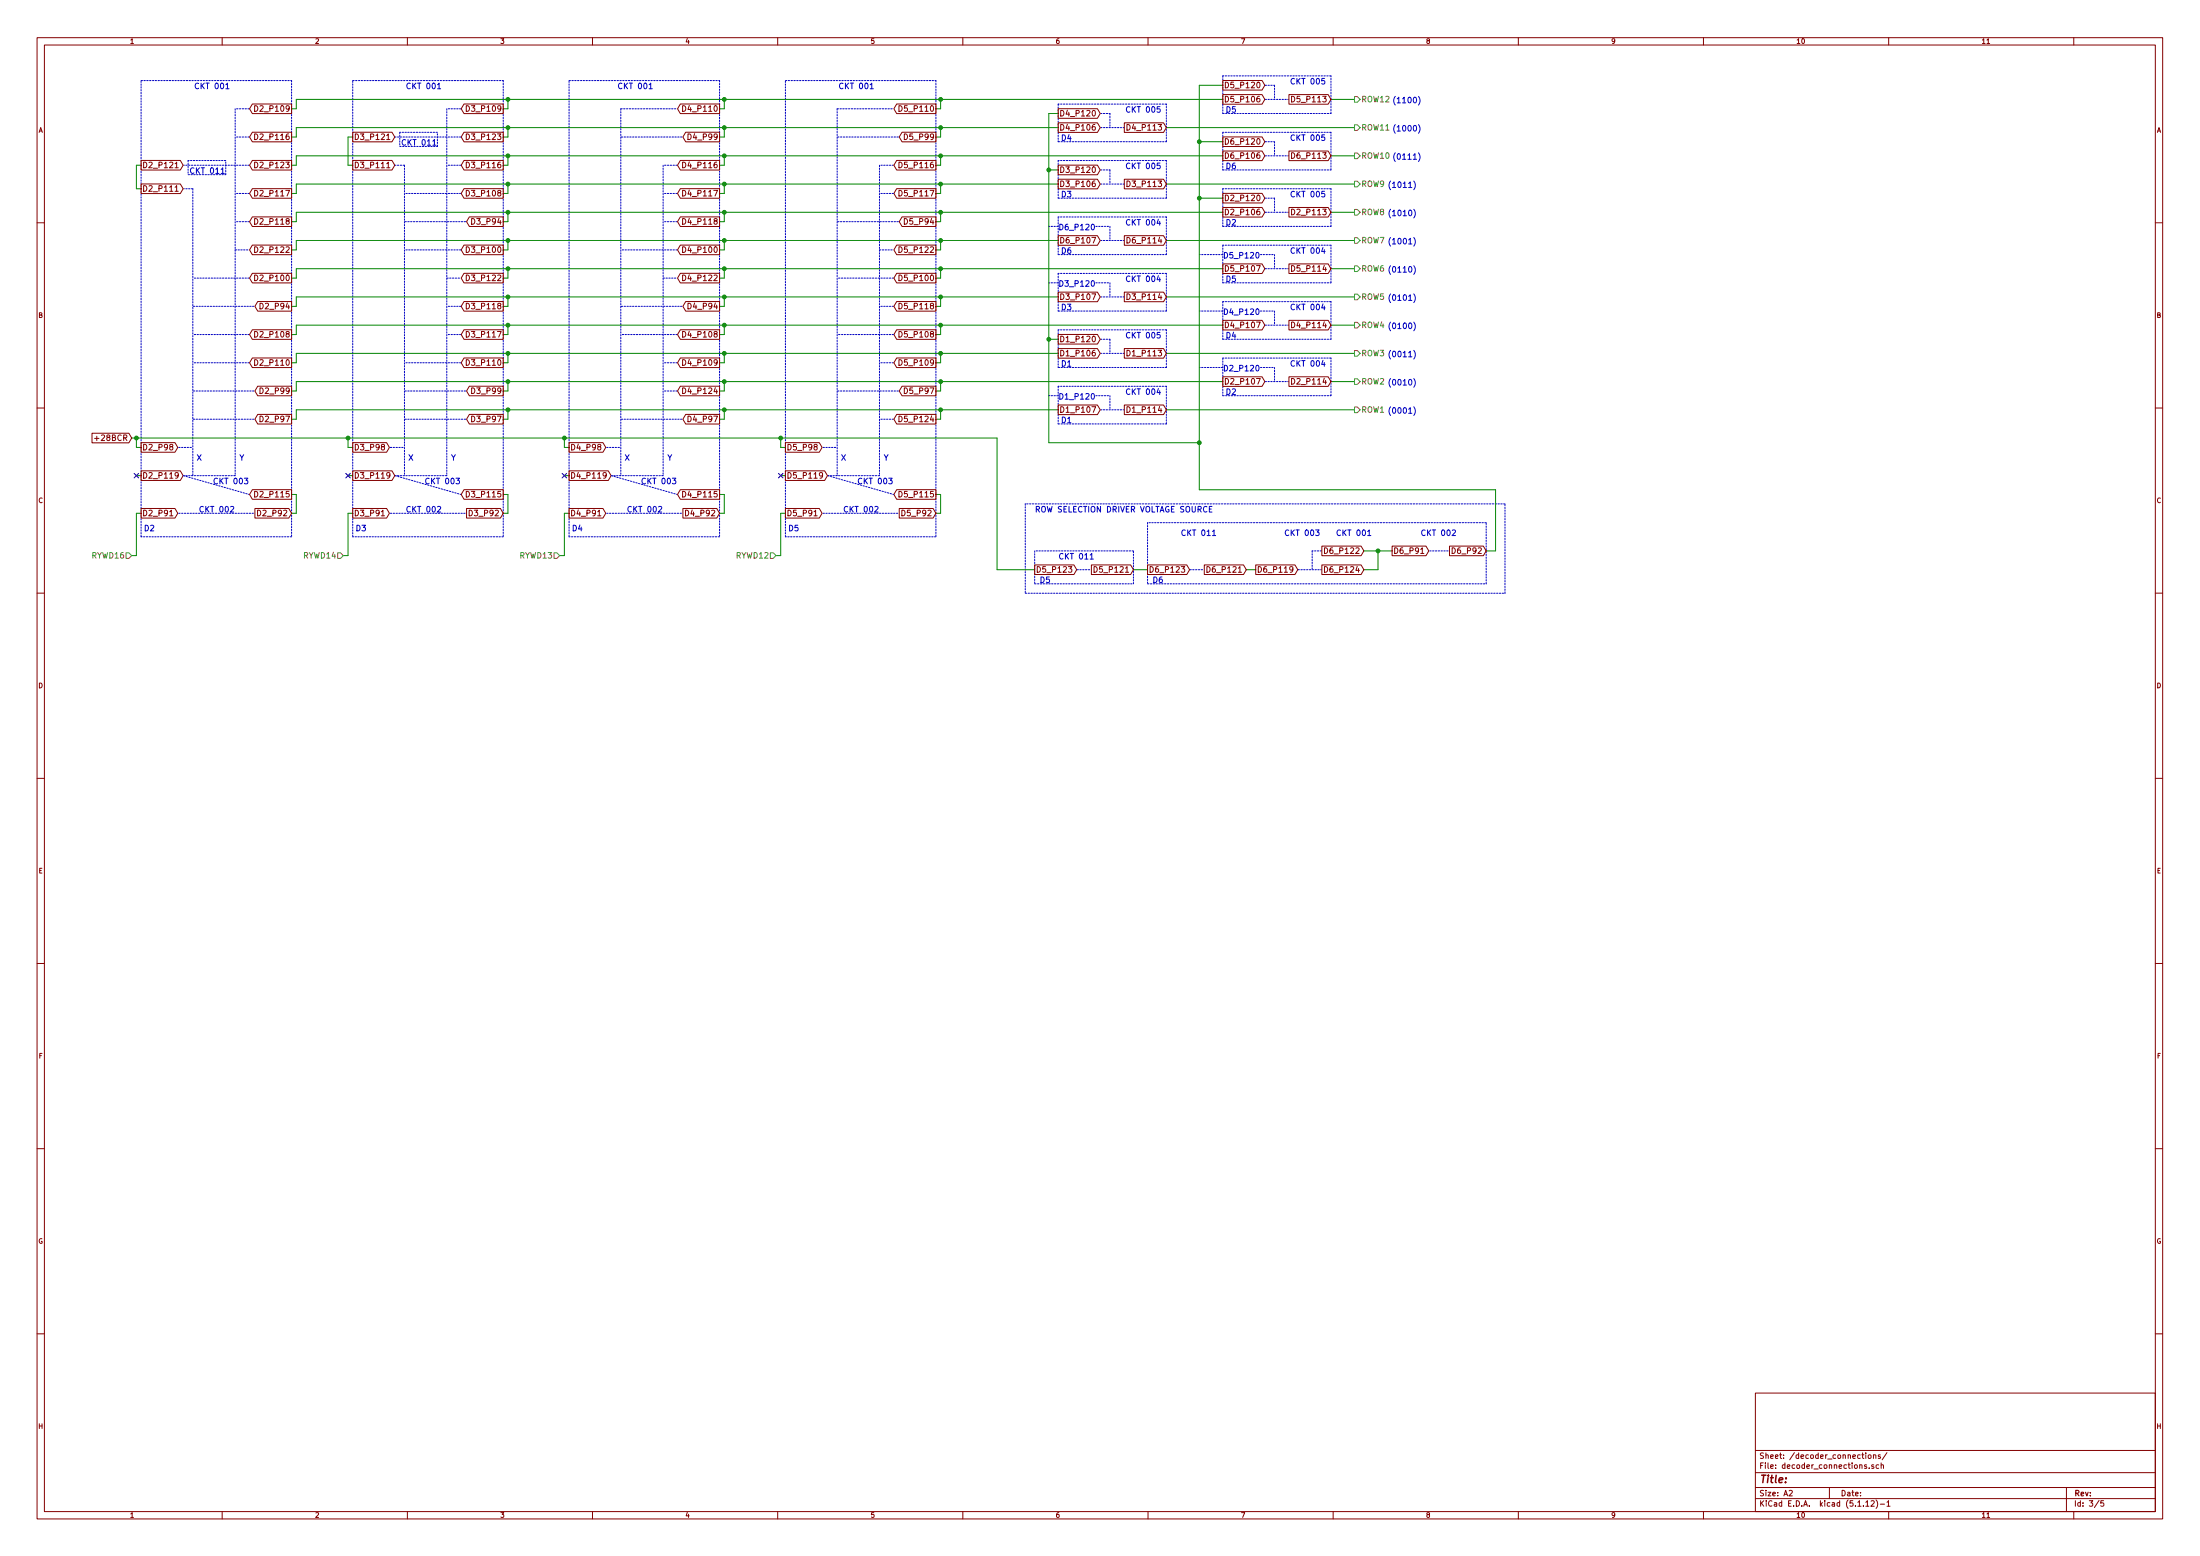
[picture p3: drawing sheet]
<svg xmlns="http://www.w3.org/2000/svg" width="594mm" height="420mm" viewBox="0 0 594 420" stroke-linecap="round" stroke-linejoin="round" font-family="sans-serif">
<g fill="none" stroke="#840000" stroke-width=".27">
<path d="M10 10.2h574v400h-574zM12 12.2h570v396h-570zM60 10.2v2M110 10.2v2M160 10.2v2M210 10.2v2M260 10.2v2M310 10.2v2M360 10.2v2M410 10.2v2M460 10.2v2M510 10.2v2"/>
<path d="M536.5 11.8h.8M560 10.2v2M68.1 35.7h10.6v2.6h-10.6l-.7-1.3zM68.1 28.1h10.6v2.6h-10.6l-.7-1.3zM68.8 36.2a.77 .77 0 0 1 .8 .7 .77 .77 0 0 1-.8 .8zM68.8 28.5a.77 .77 0 0 1 .8 .8 .77 .77 0 0 1-.8 .8zM95.2 35.7h10.6l.8 1.3-.8 1.3h-10.6zM104.4 36.6l.5-.4v1.5M104.4 37.7h.9M125.3 28.1h10.6v2.6h-10.6l-.8-1.3zM125.3 35.7h10.6v2.6h-10.6l-.8-1.3zM125.9 28.5a.77 .77 0 0 1 .9 .8 .77 .77 0 0 1-.9 .8z"/>
<path d="M125.9 36.2a.77 .77 0 0 1 .9 .7 .77 .77 0 0 1-.9 .8zM183.7 28.1h10.6v2.6h-10.6l-.7-1.3zM184.3 28.5a.77 .77 0 0 1 .9 .8 .77 .77 0 0 1-.9 .8zM185.2 35.7h9.1v2.6h-9.1l-.8-1.3zM185.8 36.2a.77 .77 0 0 1 .8 .7 .77 .77 0 0 1-.8 .8zM242.1 28.1h10.6v2.6h-10.6l-.7-1.3zM242.7 28.5a.77 .77 0 0 1 .9 .8 .77 .77 0 0 1-.9 .8zM243.6 35.7h9.1v2.6h-9.1l-.8-1.3zM244.2 36.2a.77 .77 0 0 1 .9 .7 .77 .77 0 0 1-.9 .8zM285.7 33.2h10.6l.8 1.3-.8 1.3h-10.6zM285.7 29.4h10.6l.8 1.2-.8 1.3h-10.6zM295.1 29.9l.2-.1a.81 .81 0 0 1 .5 .8 .81 .81 0 0 1-.5 .7l-.4-.5z"/>
<path d="M295.7 33.6h-.3l-.4 .4-.1 .8 .3 .3 .5-.1v-.7l-.5-.1-.3 .3M303.6 33.2h10.6l.8 1.3-.8 1.3h-10.6zM304.3 33.6a.77 .77 0 0 1 .9 .8 .77 .77 0 0 1-.9 .7zM330.2 37h10.6l.8 1.3-.8 1.3h-10.6zM330.2 25.5h10.6l.8 1.3-.8 1.3h-10.6zM330.2 21.7h10.6l.8 1.3-.8 1.3h-10.6zM339.5 37.6l.2-.2a.81 .81 0 0 1 .6 .8 .81 .81 0 0 1-.6 .8l-.3-.6zM339.5 22.3l.2-.1a.81 .81 0 0 1 .6 .8 .81 .81 0 0 1-.6 .7l-.3-.6zM340.1 26h-.3l-.4 .4v.8l.3 .3 .5-.1-.1-.8h-.4l-.3 .3M348.1 25.5h10.5l.8 1.3-.8 1.3h-10.5zM348.8 26a.77 .77 0 0 1 .8 .8 .77 .77 0 0 1-.8 .7zM38.1 43.3h10.6l.8 1.3-.8 1.3h-10.6z"/>
<path d="M38.1 49.7h10.6l.8 1.3-.8 1.3h-10.6zM47.3 44.2l.4-.4v1.5M47.3 50.6l.4-.5v1.6M47.3 45.3h.8M47.3 51.7h.8M68.1 43.3h10.6v2.6h-10.6l-.7-1.3zM68.1 50.9h10.6v2.6h-10.6l-.7-1.3zM68.1 58.6h10.6v2.6h-10.6l-.7-1.3zM68.8 43.8a.77 .77 0 0 1 .8 .7 .77 .77 0 0 1-.8 .8zM68.8 51.4a.77 .77 0 0 1 .8 .8 .77 .77 0 0 1-.8 .7zM68.8 59a.77 .77 0 0 1 .8 .8 .77 .77 0 0 1-.8 .7zM95.2 43.3h10.6l.8 1.3-.8 1.3h-10.6z"/>
<path d="M104.4 44.2l.5-.4v1.5M104.4 45.3h.9M125.3 43.3h10.6v2.6h-10.6l-.8-1.3zM125.3 50.9h10.6v2.6h-10.6l-.8-1.3zM125.9 43.8a.77 .77 0 0 1 .9 .7 .77 .77 0 0 1-.9 .8zM125.9 51.4a.77 .77 0 0 1 .9 .8 .77 .77 0 0 1-.9 .7zM126.7 58.6h9.2v2.6h-9.2l-.7-1.3zM127.4 59a.77 .77 0 0 1 .8 .8 .77 .77 0 0 1-.8 .7zM183.7 43.3h10.6v2.6h-10.6l-.7-1.3zM183.7 50.9h10.6v2.6h-10.6l-.7-1.3zM183.7 58.6h10.6v2.6h-10.6l-.7-1.3zM184.3 43.8a.77 .77 0 0 1 .9 .7 .77 .77 0 0 1-.9 .8z"/>
<path d="M184.3 51.4a.77 .77 0 0 1 .9 .8 .77 .77 0 0 1-.9 .7zM184.3 59a.77 .77 0 0 1 .9 .8 .77 .77 0 0 1-.9 .7zM242.1 50.9h10.6v2.6h-10.6l-.7-1.3zM242.1 43.3h10.6v2.6h-10.6l-.7-1.3zM242.7 51.4a.77 .77 0 0 1 .9 .8 .77 .77 0 0 1-.9 .7zM242.7 43.8a.77 .77 0 0 1 .9 .7 .77 .77 0 0 1-.9 .8zM243.6 58.6h9.1v2.6h-9.1l-.8-1.3zM244.2 59a.77 .77 0 0 1 .9 .8 .77 .77 0 0 1-.9 .7zM285.7 44.6h10.6l.8 1.3-.8 1.3h-10.6zM285.7 48.4h10.6l.8 1.3-.8 1.3h-10.6zM295.1 45.2l.2-.1a.81 .81 0 0 1 .5 .7 .81 .81 0 0 1-.5 .8l-.4-.6zM295.7 48.9h-.3l-.4 .3-.1 .9 .3 .3 .5-.2v-.7l-.5-.1-.3 .3"/>
<path d="M303.6 48.4h10.6l.8 1.3-.8 1.3h-10.6zM304.3 48.9a.77 .77 0 0 1 .9 .7 .77 .77 0 0 1-.9 .8zM330.2 52.2h10.6l.8 1.3-.8 1.3h-10.6zM330.2 56h10.6l.8 1.3-.8 1.3h-10.6zM330.2 40.8h10.6l.8 1.3-.8 1.3h-10.6zM339.5 52.8l.2-.1a.81 .81 0 0 1 .6 .7 .81 .81 0 0 1-.6 .8l-.3-.6zM340.1 56.5h-.3l-.4 .3v.9l.3 .3 .5-.1-.1-.8h-.4l-.3 .2M340.1 41.2h-.3l-.4 .4v.9l.3 .3 .5-.2-.1-.7-.4-.1-.3 .3M348.1 56h10.5l.8 1.3-.8 1.3h-10.5zM348.1 40.8h10.5l.8 1.3-.8 1.3h-10.5zM348.8 56.5a.77 .77 0 0 1 .8 .7 .77 .77 0 0 1-.8 .8zM348.8 41.2a.77 .77 0 0 1 .8 .8 .77 .77 0 0 1-.8 .8z"/>
<path d="M10 60.2h2M68.1 66.2h10.6v2.6h-10.6l-.7-1.3zM68.1 73.8h10.6v2.6h-10.6l-.7-1.3zM68.8 66.6a.77 .77 0 0 1 .8 .8 .77 .77 0 0 1-.8 .8zM68.8 74.3a.77 .77 0 0 1 .8 .7 .77 .77 0 0 1-.8 .8zM125.3 66.2h10.6v2.6h-10.6l-.8-1.3zM125.3 73.8h10.6v2.6h-10.6l-.8-1.3zM125.9 66.6a.77 .77 0 0 1 .9 .8 .77 .77 0 0 1-.9 .8zM125.9 74.3a.77 .77 0 0 1 .9 .7 .77 .77 0 0 1-.9 .8zM183.7 66.2h10.6v2.6h-10.6l-.7-1.3zM183.7 73.8h10.6v2.6h-10.6l-.7-1.3zM184.3 66.6a.77 .77 0 0 1 .9 .8 .77 .77 0 0 1-.9 .8z"/>
<path d="M184.3 74.3a.77 .77 0 0 1 .9 .7 .77 .77 0 0 1-.9 .8zM242.1 66.2h10.6v2.6h-10.6l-.7-1.3zM242.1 73.8h10.6v2.6h-10.6l-.7-1.3zM242.7 66.6a.77 .77 0 0 1 .9 .8 .77 .77 0 0 1-.9 .8zM242.7 74.3a.77 .77 0 0 1 .9 .7 .77 .77 0 0 1-.9 .8zM285.7 78.9h10.6l.8 1.3-.8 1.3h-10.6zM285.7 63.6h10.6l.8 1.3-.8 1.3h-10.6zM294.8 79.3h1.1l-.7 1.6M294.8 64.1h1.1l-.7 1.5M303.6 78.9h10.6l.8 1.3-.8 1.3h-10.6zM303.6 63.6h10.6l.8 1.3-.8 1.3h-10.6zM304.3 79.3a.77 .77 0 0 1 .9 .8 .77 .77 0 0 1-.9 .8z"/>
<path d="M304.3 64.1a.77 .77 0 0 1 .9 .8 .77 .77 0 0 1-.9 .7zM330.2 71.3h10.6l.8 1.3-.8 1.3h-10.6zM339.3 71.7h1l-.6 1.5M348.1 71.3h10.5l.8 1.3-.8 1.3h-10.5zM348.8 71.7a.77 .77 0 0 1 .8 .8 .77 .77 0 0 1-.8 .7zM582 60.2h2M68.1 96.7h10.6v2.6h-10.6l-.7-1.3zM68.1 89h10.6v2.6h-10.6l-.7-1.3zM68.8 97.1a.77 .77 0 0 1 .8 .8 .77 .77 0 0 1-.8 .7zM68.8 89.5a.77 .77 0 0 1 .8 .8 .77 .77 0 0 1-.8 .7zM69.6 81.4h9.1v2.6h-9.1l-.8-1.3zM70.2 81.9a.77 .77 0 0 1 .9 .7 .77 .77 0 0 1-.9 .8z"/>
<path d="M125.3 81.4h10.6v2.6h-10.6l-.8-1.3zM125.3 89h10.6v2.6h-10.6l-.8-1.3zM125.3 96.7h10.6v2.6h-10.6l-.8-1.3zM125.9 81.9a.77 .77 0 0 1 .9 .7 .77 .77 0 0 1-.9 .8zM125.9 89.5a.77 .77 0 0 1 .9 .8 .77 .77 0 0 1-.9 .7zM125.9 97.1a.77 .77 0 0 1 .9 .8 .77 .77 0 0 1-.9 .7zM183.7 89h10.6v2.6h-10.6l-.7-1.3zM183.7 96.7h10.6v2.6h-10.6l-.7-1.3zM184.3 89.5a.77 .77 0 0 1 .9 .8 .77 .77 0 0 1-.9 .7zM184.3 97.1a.77 .77 0 0 1 .9 .8 .77 .77 0 0 1-.9 .7zM185.2 81.4h9.1v2.6h-9.1l-.8-1.3zM185.8 81.9a.77 .77 0 0 1 .8 .7 .77 .77 0 0 1-.8 .8z"/>
<path d="M242.1 81.4h10.6v2.6h-10.6l-.7-1.3zM242.1 89h10.6v2.6h-10.6l-.7-1.3zM242.1 96.7h10.6v2.6h-10.6l-.7-1.3zM242.7 81.9a.77 .77 0 0 1 .9 .7 .77 .77 0 0 1-.9 .8zM242.7 89.5a.77 .77 0 0 1 .9 .8 .77 .77 0 0 1-.9 .7zM242.7 97.1a.77 .77 0 0 1 .9 .8 .77 .77 0 0 1-.9 .7zM285.7 90.3h10.6l.8 1.3-.8 1.3h-10.6zM285.7 94.1h10.6l.8 1.3-.8 1.3h-10.6zM295.1 90.9l.2-.1a.81 .81 0 0 1 .5 .7 .81 .81 0 0 1-.5 .8l-.4-.6zM295.7 94.6h-.3l-.4 .3-.1 .9 .3 .3 .5-.1v-.8h-.5l-.3 .2M303.6 94.1h10.6l.8 1.3-.8 1.3h-10.6zM304.3 94.6a.77 .77 0 0 1 .9 .7 .77 .77 0 0 1-.9 .8z"/>
<path d="M330.2 86.5h10.6l.8 1.3-.8 1.3h-10.6zM339.3 87h1l-.6 1.5M348.1 86.5h10.5l.8 1.3-.8 1.3h-10.5zM348.8 87a.77 .77 0 0 1 .8 .7 .77 .77 0 0 1-.8 .8zM10 110.2h2M24.8 117h10l.8 1.3-.8 1.3h-10zM25.6 118.4h1.1M38.1 119.5h9.1l.8 1.3-.8 1.3h-9.1zM69.6 104.3h9.1v2.6h-9.1l-.8-1.3zM69.6 111.9h9.1v2.6h-9.1l-.8-1.3zM70.2 104.7a.77 .77 0 0 1 .9 .8 .77 .77 0 0 1-.9 .8zM70.2 112.4a.77 .77 0 0 1 .9 .7 .77 .77 0 0 1-.9 .8z"/>
<path d="M95.2 119.5h9.2l.8 1.3-.8 1.3h-9.2zM126.7 104.3h9.2v2.6h-9.2l-.7-1.3zM126.7 111.9h9.2v2.6h-9.2l-.7-1.3zM127.4 104.7a.77 .77 0 0 1 .8 .8 .77 .77 0 0 1-.8 .8zM127.4 112.4a.77 .77 0 0 1 .8 .7 .77 .77 0 0 1-.8 .8zM153.7 119.5h9.1l.8 1.3-.8 1.3h-9.1zM183.7 104.3h10.6v2.6h-10.6l-.7-1.3zM184.3 104.7a.77 .77 0 0 1 .9 .8 .77 .77 0 0 1-.9 .8zM185.2 111.9h9.1v2.6h-9.1l-.8-1.3zM185.8 112.4a.77 .77 0 0 1 .8 .7 .77 .77 0 0 1-.8 .8zM212.1 119.5h9.1l.8 1.3-.8 1.3h-9.1zM242.1 111.9h10.6v2.6h-10.6l-.7-1.3z"/>
<path d="M242.7 112.4a.77 .77 0 0 1 .9 .7 .77 .77 0 0 1-.9 .8zM243.6 104.3h9.1v2.6h-9.1l-.8-1.3zM244.2 104.7a.77 .77 0 0 1 .9 .8 .77 .77 0 0 1-.9 .8zM285.7 109.4h10.6l.8 1.3-.8 1.3h-10.6zM294.8 109.8h1.1l-.7 1.5M303.6 109.4h10.6l.8 1.3-.8 1.3h-10.6zM304.3 109.8a.77 .77 0 0 1 .9 .8 .77 .77 0 0 1-.9 .7zM330.2 101.7h10.6l.8 1.3-.8 1.3h-10.6zM339.3 102.2h1l-.6 1.5M348.1 101.7h10.5l.8 1.3-.8 1.3h-10.5zM348.8 102.2a.77 .77 0 0 1 .8 .8 .77 .77 0 0 1-.8 .7zM582 110.2h2"/>
<path d="M38.1 127.1h10.6l.8 1.3-.8 1.3h-10.6zM38.1 137.3h9.1l.8 1.3-.8 1.3h-9.1zM45.8 139.3h.9M46.1 120.6l-.3-.3 .1-.2h.7v.5h-.5l-.3 .3 .3 .6 .5-.1 .1-.2-.3-.6M48.1 128.2l-.2 .3h-.5l-.1-.8 .6-.1 .2 .3v.8l-.2 .3-.5 .1M68.1 132.2h10.6v2.6h-10.6l-.7-1.3zM68.8 132.7a.77 .77 0 0 1 .8 .7 .77 .77 0 0 1-.8 .8zM68.8 137.3h9.2l.7 1.3-.7 1.3h-9.2zM69.5 137.8a.77 .77 0 0 1 .9 .7 .77 .77 0 0 1-.9 .8zM95.2 127.1h10.6l.8 1.3-.8 1.3h-10.6zM95.2 137.3h9.2l.8 1.3-.8 1.3h-9.2zM103 139.3h.8"/>
<path d="M103.3 120.6l-.3-.3v-.2h.7v.5h-.4l-.3 .3 .3 .6 .4-.1 .1-.2-.2-.6M105.3 128.2l-.3 .3h-.4l-.1-.8 .5-.1 .3 .3-.1 .8-.2 .3-.4 .1M125.3 132.2h10.6v2.6h-10.6l-.8-1.3zM125.9 132.7a.77 .77 0 0 1 .9 .7 .77 .77 0 0 1-.9 .8zM126 137.3h9.1l.8 1.3-.8 1.3h-9.1zM126.7 137.8a.77 .77 0 0 1 .9 .7 .77 .77 0 0 1-.9 .8zM153.7 127.1h10.6l.7 1.3-.7 1.3h-10.6zM153.7 137.3h9.1l.8 1.3-.8 1.3h-9.1zM161.4 139.3h.9M161.7 120.6l-.3-.3 .1-.2h.6v.5h-.4l-.3 .3 .3 .6 .4-.1 .2-.2-.3-.6M163.7 128.2l-.3 .3h-.4l-.1-.8 .5-.1 .3 .3v.8l-.3 .3-.4 .1M183.7 132.2h10.6v2.6h-10.6l-.7-1.3z"/>
<path d="M184.3 132.7a.77 .77 0 0 1 .9 .7 .77 .77 0 0 1-.9 .8zM184.4 137.3h9.1l.8 1.3-.8 1.3h-9.1zM185.1 137.8a.77 .77 0 0 1 .9 .7 .77 .77 0 0 1-.9 .8zM212.1 127.1h10.6l.7 1.3-.7 1.3h-10.6zM212.1 137.3h9.1l.8 1.3-.8 1.3h-9.1zM219.8 139.3h.9M220.1 120.6l-.3-.3 .1-.2h.6v.5h-.4l-.3 .3 .3 .6 .4-.1 .2-.2-.3-.6M222.1 128.2l-.3 .3h-.4l-.1-.8 .5-.1 .3 .3v.8l-.3 .3-.4 .1M242.1 132.2h10.6v2.6h-10.6l-.7-1.3zM242.7 132.7a.77 .77 0 0 1 .9 .7 .77 .77 0 0 1-.9 .8zM242.8 137.3h9.2l.7 1.3-.7 1.3h-9.2zM243.5 137.8a.77 .77 0 0 1 .9 .7 .77 .77 0 0 1-.9 .8z"/>
<path d="M279.4 152.5h10.6l.8 1.3-.8 1.3h-10.6zM288.5 153h.9l-.5 .6 .5 .1v.7l-.2 .1-.7-.1M294.7 152.5h10.6l.8 1.3-.8 1.3h-10.6zM295.4 153a.77 .77 0 0 1 .9 .8 .77 .77 0 0 1-.9 .7zM309.9 152.5h10.6l.7 1.3-.7 1.3h-10.6zM319 153h.9l-.5 .6 .5 .1v.7l-.3 .1-.6-.1M325.2 152.5h10.6l.7 1.3-.7 1.3h-10.6zM325.9 153a.77 .77 0 0 1 .9 .8 .77 .77 0 0 1-.9 .7zM339.1 152.5h10.6l.7 1.3-.7 1.3h-10.6zM349.1 153.6l-.3 .3h-.4l-.1-.8 .5-.1 .3 .3v.8l-.3 .3-.4 .1M356.9 152.5h10.6l.8 1.3-.8 1.3h-10.6zM356.9 147.5h10.6l.8 1.3-.8 1.3h-10.6z"/>
<path d="M357.7 153a.77 .77 0 0 1 .8 .8 .77 .77 0 0 1-.8 .7zM357.7 147.9a.77 .77 0 0 1 .8 .8 .77 .77 0 0 1-.8 .7zM375.9 147.5h9.2l.7 1.3-.7 1.3h-9.2zM383.6 149.4h.9M391.4 147.5h9.2l.7 1.3-.7 1.3h-9.2zM392.1 147.9a.77 .77 0 0 1 .9 .8 .77 .77 0 0 1-.9 .7zM10 160.2h2M582 160.2h2M10 210.2h2M582 210.2h2M10 260.2h2M582 260.2h2"/>
<path d="M10 310.2h2M582 310.2h2M10 360.2h2M474 376.2h108v32h-108zM582 360.2h2M474 397.7h108M474 391.7h108M503.8 392.3v.2M503.8 392.8v1M504 395.6l-.3-.1-.2 .2 .1 .3 .4 .1v.3h-.5M504.5 393h.7v.7h-.7zM504.7 396.4v.1"/>
<path d="M505.9 393l.6-.1 .1 .9M505.9 392.8v1M506 395.6l-.4-.1-.2 .2 .1 .3 .5 .1v.3h-.6M507.3 395.6l-.4-.1-.3 .3 .1 .6h.6M507.7 392.9l-.3-.1-.2 .2 .1 .3 .4 .1v.3h-.5M508 395.6h.5l.1 .9M508 395v1.5M509.5 392.2l-1.2 2M60 408.2v2M110 408.2v2M160 408.2v2M210 408.2v2"/>
<path d="M260 408.2v2M310 408.2v2M360 408.2v2M410 408.2v2M460 408.2v2M474 404.7h108M474 401.7h108M483.1 402.6l.6-.2 .3 .5-.9 1h.9M494 401.7v3M503.8 405.7l.5-.5v1.5M503.8 406.7h.9M505.3 405.4l.5-.2 .3 .5-.9 1h.9"/>
<path d="M506.6 405a1.71 1.71 0 0 1 0 2.3M507.7 406.2h1.2M509.5 405.7l.5-.5v1.5M509.5 406.7h.9M510 408.2v2M536.5 409.7h.8M558 401.7v6.5M560 408.2v2M566.8 405.1l-1.2 2M568 405.2h-.7v.7h.7v.7h-.7"/>
</g>
<g fill="none" stroke="#0000c2" stroke-width=".27" stroke-dasharray=".4 .4">
<path d="M38.1 21.8h40.6M63.5 29.4v99M67.3 37h-3.8M67.3 29.4h-3.8M78.7 21.8v123.1M95.2 21.8h40.7M107.9 39.5h10.2M107.9 35.7v3.8M118.1 35.7h-10.2M118.1 39.5v-3.8M120.6 29.4v99M124.5 37h-17.8"/>
<path d="M124.5 29.4h-3.9M135.9 21.8v123.1M153.7 21.8h40.6M167.6 29.4h15.3M167.6 29.4v99M184.1 37h-16.5M194.3 21.8v123.1M212.1 21.8h40.6M226.1 29.4v99M226.1 29.4h15.2M242.6 37h-16.5M252.7 21.8v123.1"/>
<path d="M285.7 38.3h29.3M285.7 28.1v10.2M297.2 30.6h2.5M297.2 34.5h6.3M299.7 30.6v3.9M315 28.1h-29.3M315 38.3v-10.2M330.2 35.7v10.2M330.2 20.5v10.1M330.2 30.6h29.2M341.6 38.3h2.6M341.6 23h2.6"/>
<path d="M341.6 26.8h6.4M344.2 38.3v3.8M344.2 23v3.8M359.4 35.7h-29.2M359.4 20.5h-29.2M359.4 30.6v-10.1M50.8 47.2h10.2M50.8 43.3v3.9M52.1 51h-2.6M52.1 51v77.4M61 43.3h-10.2M61 47.2v-3.9"/>
<path d="M67.3 52.2h-3.8M67.3 59.9h-3.8M67.3 44.6h-17.8M109.2 44.6h-2.5M109.2 44.6v83.8M124.5 44.6h-3.9M124.5 52.2h-15.3M125.7 59.9h-16.5M179.1 44.6v83.8M182.9 44.6h-3.8M182.9 52.2h-3.8M182.9 59.9h-3.8"/>
<path d="M237.5 44.6v83.8M241.3 52.2h-3.8M241.3 44.6h-3.8M242.6 59.9h-16.5M285.7 58.6v10.1M285.7 53.5h29.3M285.7 43.3v10.2M297.2 49.7h6.3M297.2 45.9h2.5M299.7 45.9v3.8M315 58.6h-29.3M315 53.5v-10.2"/>
<path d="M315 43.3h-29.3M330.2 51v10.1M330.2 45.9h29.2M341.6 42.1h6.4M341.6 57.3h6.4M341.6 53.5h2.6M344.2 53.5v3.8M359.4 51h-29.2M359.4 45.9v-10.2M63.5 67.5h3.8M67.3 75.1h-15.2M120.6 75.1h3.9"/>
<path d="M124.5 67.5h-15.3M179.1 75.1h3.8M182.9 67.5h-15.3M237.5 67.5h3.8M241.3 75.1h-15.2M285.7 76.4h-2.5M285.7 61.1h-2.5M285.7 68.7h29.3M285.7 73.8v10.2M295.9 61.1h3.8M295.9 76.4h3.8M297.2 64.9h6.3"/>
<path d="M299.7 61.1v3.8M299.7 76.4v3.8M315 68.7v-10.1M315 73.8h-29.3M330.2 68.7h-6.4M330.2 76.4h29.2M330.2 61.1h29.2M330.2 66.2v10.2M340.4 68.7h3.8M341.6 72.6h6.4M344.2 68.7v3.9M359.4 61.1v-10.1"/>
<path d="M359.4 76.4v-10.2M359.4 66.2h-29.2M67.3 98h-15.2M67.3 90.3h-15.2M68.6 82.7h-16.5M124.5 82.7h-3.9M124.5 90.3h-3.9M124.5 98h-15.3M182.9 90.3h-15.3M182.9 98h-3.8M184.1 82.7h-16.5M241.3 82.7h-3.8"/>
<path d="M241.3 90.3h-15.2M241.3 98h-3.8M285.7 99.2h29.3M285.7 89.1v10.1M285.7 84h29.3M297.2 91.6h2.5M297.2 95.4h6.3M297.2 80.2h6.3M299.7 91.6v3.8M315 99.2v-10.1M315 89.1h-29.3M315 84v-10.2"/>
<path d="M330.2 96.7v10.1M330.2 84h-6.4M330.2 99.2h-6.4M330.2 91.6h29.2M330.2 81.4v10.2M340.4 99.2h3.8M340.4 84h3.8M341.6 87.8h6.4M344.2 99.2v3.8M344.2 84v3.8M359.4 96.7h-29.2M359.4 91.6v-10.2"/>
<path d="M359.4 81.4h-29.2M68.6 113.2h-16.5M68.6 105.6h-16.5M125.7 105.6h-16.5M125.7 113.2h-16.5M182.9 105.6h-3.8M184.1 113.2h-16.5M241.3 113.2h-3.8M242.6 105.6h-16.5M285.7 104.3v10.2M285.7 114.5h29.3M285.7 106.8h-2.5"/>
<path d="M295.9 106.8h3.8M297.2 110.7h6.3M299.7 106.8v3.9M315 114.5v-10.2M315 104.3h-29.3M330.2 106.8h29.2M341.6 103h6.4M359.4 106.8v-10.1M48.3 138.6h20.3M48.3 120.8h3.8M49.5 128.4l17.8 5.1M63.5 128.4h-14"/>
<path d="M105.4 138.6h20.3M105.4 120.8h3.8M106.7 128.4l17.8 5.1M120.6 128.4h-13.9M163.8 120.8h3.8M163.8 138.6h20.3M165.1 128.4l17.8 5.1M179.1 128.4h-14M222.2 120.8h3.9M222.2 138.6h20.4M223.5 128.4l17.8 5.1M237.5 128.4h-14"/>
<path d="M276.9 136.1v24.1M406.4 136.1h-129.5M38.1 144.9v-123.1M78.7 144.9h-40.6M95.2 144.9v-123.1M135.9 144.9h-40.7M153.7 144.9v-123.1M194.3 144.9h-40.6M212.1 144.9v-123.1M252.7 144.9h-40.6M279.4 148.8v8.8M279.4 157.6h26.7"/>
<path d="M290.8 153.8h3.8M306.1 148.8h-26.7M306.1 157.6v-8.8M309.9 157.6h91.4M309.9 141.1v16.5M321.3 153.8h3.8M350.5 153.8h6.4M354.3 148.8v5M356.9 148.8h-2.6M386.1 148.8h5.1M401.3 141.1h-91.4M401.3 157.6v-16.5"/>
<path d="M276.9 160.2h129.5M406.4 160.2v-24.1"/>
</g>
<g fill="none" stroke="#008400" stroke-width=".27">
<path d="M95.2 37h-1.2v7.6h1.2M137.2 26.8v2.6h-1.3M137.2 34.5v2.5h-1.3M195.6 34.5v2.5h-1.3M195.6 26.8v2.6h-1.3M254 26.8v2.6h-1.3M254 34.5v2.5h-1.3M285.7 34.5h-205.7v2.5h-1.3M285.7 30.6h-2.5v88.9h40.6M315 34.5h50.8M323.8 38.3h6.4M330.2 26.8h-250.2v2.6h-1.3"/>
<path d="M330.2 23h-6.4v109.2h80.1v16.6h-2.6M359.4 26.8h6.4M38.1 44.6h-1.3v6.4h1.3M137.2 57.3v2.6h-1.3M137.2 49.7v2.5h-1.3M137.2 42.1v2.5h-1.3M195.6 57.3v2.6h-1.3M195.6 49.7v2.5h-1.3M195.6 42.1v2.5h-1.3M254 42.1v2.5h-1.3M254 49.7v2.5h-1.3M254 57.3v2.6h-1.3"/>
<path d="M283.2 45.9h2.5M285.7 49.7h-205.7v2.5h-1.3M315 49.7h50.8M323.8 53.5h6.4M330.2 42.1h-250.2v2.5h-1.3M330.2 57.3h-250.2v2.6h-1.3M359.4 57.3h6.4M359.4 42.1h6.4M137.2 64.9v2.6h-1.3M137.2 72.6v2.5h-1.3M195.6 64.9v2.6h-1.3M195.6 72.6v2.5h-1.3"/>
<path d="M254 64.9v2.6h-1.3M254 72.6v2.5h-1.3M285.7 64.9h-205.7v2.6h-1.3M315 64.9h50.8M330.2 72.6h-250.2v2.5h-1.3M359.4 72.6h6.4M137.2 80.2v2.5h-1.3M137.2 87.8v2.5h-1.3M137.2 95.4v2.6h-1.3M195.6 95.4v2.6h-1.3M195.6 87.8v2.5h-1.3M195.6 80.2v2.5h-1.3"/>
<path d="M254 80.2v2.5h-1.3M254 87.8v2.5h-1.3M254 95.4v2.6h-1.3M283.2 91.6h2.5M285.7 80.2h-205.7v2.5h-1.3M285.7 95.4h-205.7v2.6h-1.3M315 80.2h50.8M315 95.4h50.8M330.2 87.8h-250.2v2.5h-1.3M359.4 87.8h6.4M35.6 118.3h233.6v35.5h10.2M36.8 118.3v2.5h1.3"/>
<path d="M94 118.3v2.5h1.2M137.2 103v2.6h-1.3M137.2 110.7v2.5h-1.3M152.4 118.3v2.5h1.3M195.6 103v2.6h-1.3M195.6 110.7v2.5h-1.3M210.8 118.3v2.5h1.3M254 103v2.6h-1.3M254 110.7v2.5h-1.3M285.7 110.7h-205.7v2.5h-1.3M315 110.7h50.8M330.2 103h-250.2v2.6h-1.3"/>
<path d="M359.4 103h6.4M36.8 128.4h1.3M38.1 138.6h-1.3v11.4h-1.2M78.7 133.5h1.3v5.1h-1.3M94 128.4h1.2M95.2 138.6h-1.2v11.4h-1.3M135.9 133.5h1.3v5.1h-1.3M152.4 128.4h1.3M153.7 138.6h-1.3v11.4h-1.3M194.3 133.5h1.3v5.1h-1.3M210.8 128.4h1.3M212.1 138.6h-1.3v11.4h-1.3"/>
<path d="M252.7 133.5h1.3v5.1h-1.3M306.1 153.8h3.8M336.5 153.8h2.6M368.3 148.8h7.6M372.1 148.8v5h-3.8"/>
</g>
<g fill="none" stroke="#848400" stroke-width=".27">
<path d="M365.8 33.7h.7l.8 .8-.8 .7h-.7zM365.8 26.1h.7l.8 .7-.8 .8h-.7zM365.8 56.6h.7l.8 .7-.8 .8h-.7zM365.8 48.9h.7l.8 .8-.8 .8h-.7zM365.8 41.3h.7l.8 .8-.8 .7h-.7zM365.8 64.2h.7l.8 .7-.8 .8h-.7zM365.8 71.8h.7l.8 .8-.8 .7h-.7zM365.8 79.4h.7l.8 .8-.8 .7h-.7zM365.8 94.7h.7l.8 .7-.8 .8h-.7zM365.8 87h.7l.8 .8-.8 .8h-.7zM365.8 109.9h.7l.8 .8-.8 .7h-.7zM365.8 102.3h.7l.8 .7-.8 .8h-.7z"/>
<path d="M34 149.3h.8l.8 .7-.8 .8h-.8zM91.2 149.3h.7l.8 .7-.8 .8h-.7zM149.6 149.3h.8l.7 .7-.7 .8h-.8zM208 149.3h.8l.7 .7-.7 .8h-.8z"/>
</g>
<g fill="none" stroke="#0000c2" stroke-width=".27">
<path d="M53.6 22.6a.68 .68 0 0 0-.9 .6 .68 .68 0 0 0 .9 .6M109.5 37.8a.68 .68 0 0 0-.9 .6 .68 .68 0 0 0 .9 .7M110.8 22.6a.68 .68 0 0 0-1 .6 .68 .68 0 0 0 1 .6M167.9 22.6a.68 .68 0 0 0-.9 .6 .68 .68 0 0 0 .9 .6M227.6 22.6a.68 .68 0 0 0-.9 .6 .68 .68 0 0 0 .9 .6M305.1 28.9a.68 .68 0 0 0-.9 .6 .68 .68 0 0 0 .9 .7M349.6 36.5a.68 .68 0 0 0-1 .7 .68 .68 0 0 0 1 .6M349.6 21.3a.68 .68 0 0 0-1 .6 .68 .68 0 0 0 1 .6M383 33.6a1.78 1.78 0 0 1 0 2.4M383 26a1.78 1.78 0 0 1 0 2.4M52.4 45.4a.68 .68 0 0 0-1 .7 .68 .68 0 0 0 1 .6M305.1 59.4a.68 .68 0 0 0-.9 .6 .68 .68 0 0 0 .9 .6"/>
<path d="M305.1 44.2a.68 .68 0 0 0-.9 .6 .68 .68 0 0 0 .9 .6M349.6 51.8a.68 .68 0 0 0-1 .6 .68 .68 0 0 0 1 .6M381.8 48.9a1.78 1.78 0 0 1 0 2.3M381.8 56.5a1.78 1.78 0 0 1 0 2.3M383 41.3a1.78 1.78 0 0 1 0 2.3M286.2 60.5a.77 .77 0 0 1 .9 .8 .77 .77 0 0 1-.9 .8zM286.2 75.8a.77 .77 0 0 1 .9 .7 .77 .77 0 0 1-.9 .8zM305.1 74.6a.68 .68 0 0 0-.9 .7 .68 .68 0 0 0 .9 .6M330.6 68.2a.77 .77 0 0 1 .9 .7 .77 .77 0 0 1-.9 .8zM349.6 67a.68 .68 0 0 0-1 .6 .68 .68 0 0 0 1 .7M381.8 64.1a1.78 1.78 0 0 1 0 2.4M381.8 79.4a1.78 1.78 0 0 1 0 2.3"/>
<path d="M381.8 71.7a1.78 1.78 0 0 1 0 2.4M305.1 89.9a.68 .68 0 0 0-.9 .6 .68 .68 0 0 0 .9 .6M330.6 83.4a.77 .77 0 0 1 .9 .8 .77 .77 0 0 1-.9 .7zM330.6 98.6a.77 .77 0 0 1 .9 .8 .77 .77 0 0 1-.9 .8zM349.6 97.5a.68 .68 0 0 0-1 .6 .68 .68 0 0 0 1 .6M349.6 82.3a.68 .68 0 0 0-1 .6 .68 .68 0 0 0 1 .6M381.8 94.6a1.78 1.78 0 0 1 0 2.3M381.8 87a1.78 1.78 0 0 1 0 2.3M286.2 106.3a.77 .77 0 0 1 .9 .7 .77 .77 0 0 1-.9 .8zM305.1 105.1a.68 .68 0 0 0-.9 .6 .68 .68 0 0 0 .9 .7M381.8 109.8a1.78 1.78 0 0 1 0 2.4M381.8 102.2a1.78 1.78 0 0 1 0 2.4"/>
<path d="M54.9 136.9a.68 .68 0 0 0-.9 .6 .68 .68 0 0 0 .9 .6M58.7 129.3a.68 .68 0 0 0-.9 .6 .68 .68 0 0 0 .9 .6M110.8 136.9a.68 .68 0 0 0-1 .6 .68 .68 0 0 0 1 .6M115.9 129.3a.68 .68 0 0 0-1 .6 .68 .68 0 0 0 1 .6M170.5 136.9a.68 .68 0 0 0-1 .6 .68 .68 0 0 0 1 .6M174.3 129.3a.68 .68 0 0 0-1 .6 .68 .68 0 0 0 1 .6M228.9 136.9a.68 .68 0 0 0-.9 .6 .68 .68 0 0 0 .9 .6M232.7 129.3a.68 .68 0 0 0-.9 .6 .68 .68 0 0 0 .9 .6M326.6 137.5h.5M327.3 136.7h-.7v1.6h.7M294.4 149.9l.4-.5v1.6M294.4 151h.8"/>
<path d="M327.4 143.5l.4-.4v1.5M327.4 144.6h.9M355.3 143.1h.9l-.5 .6 .4 .1v.7l-.2 .1-.6-.1M369.3 143.5l.4-.4v1.5M369.3 144.6h.9M392.2 143.2l.6-.1 .2 .4-.9 1.1h.9"/>
</g>
<g fill="#008400" stroke="#008400" stroke-width=".27">
<circle cx="195.6" cy="64.9" r=".51"/>
<circle cx="254" cy="49.7" r=".51"/>
<circle cx="372.1" cy="148.8" r=".51"/>
<circle cx="254" cy="42.1" r=".51"/>
<circle cx="254" cy="87.8" r=".51"/>
<circle cx="36.8" cy="118.3" r=".51"/>
<circle cx="195.6" cy="57.3" r=".51"/>
<circle cx="323.8" cy="119.5" r=".51"/>
<circle cx="195.6" cy="49.7" r=".51"/>
<circle cx="195.6" cy="72.6" r=".51"/>
<circle cx="195.6" cy="34.5" r=".51"/>
<circle cx="137.2" cy="64.9" r=".51"/>
<circle cx="254" cy="34.5" r=".51"/>
<circle cx="137.2" cy="49.7" r=".51"/>
<circle cx="137.2" cy="42.1" r=".51"/>
<circle cx="195.6" cy="80.2" r=".51"/>
<circle cx="137.2" cy="34.5" r=".51"/>
<circle cx="195.6" cy="42.1" r=".51"/>
<circle cx="137.2" cy="26.8" r=".51"/>
<circle cx="195.6" cy="87.8" r=".51"/>
<circle cx="137.2" cy="57.3" r=".51"/>
<circle cx="254" cy="110.7" r=".51"/>
<circle cx="152.4" cy="118.3" r=".51"/>
<circle cx="195.6" cy="110.7" r=".51"/>
<circle cx="254" cy="80.2" r=".51"/>
<circle cx="195.6" cy="103" r=".51"/>
<circle cx="254" cy="26.8" r=".51"/>
<circle cx="195.6" cy="26.8" r=".51"/>
<circle cx="254" cy="103" r=".51"/>
<circle cx="283.2" cy="45.9" r=".51"/>
<circle cx="254" cy="64.9" r=".51"/>
<circle cx="323.8" cy="53.5" r=".51"/>
<circle cx="323.8" cy="38.3" r=".51"/>
<circle cx="254" cy="95.4" r=".51"/>
<circle cx="283.2" cy="91.6" r=".51"/>
<circle cx="195.6" cy="95.4" r=".51"/>
<circle cx="210.8" cy="118.3" r=".51"/>
<circle cx="137.2" cy="72.6" r=".51"/>
<circle cx="137.2" cy="110.7" r=".51"/>
<circle cx="94" cy="118.3" r=".51"/>
<circle cx="137.2" cy="103" r=".51"/>
<circle cx="137.2" cy="95.4" r=".51"/>
<circle cx="137.2" cy="87.8" r=".51"/>
<circle cx="254" cy="72.6" r=".51"/>
<circle cx="137.2" cy="80.2" r=".51"/>
<circle cx="254" cy="57.3" r=".51"/>
</g>
<path d="M36.2 127.8l1.2 1.2M37.4 127.8l-1.2 1.2M93.4 127.8l1.2 1.2M94.6 127.8l-1.2 1.2M151.8 127.8l1.2 1.2M153 127.8l-1.2 1.2M210.2 127.8l1.2 1.2M211.4 127.8l-1.2 1.2" fill="none" stroke="#000084" stroke-width=".27"/>
<text font-size="2.8" fill="#840000" x="475" y="400.4">Title:</text>
<g font-size="2.1" fill="#840000">
<text x="330.5" y="23.8">D5_P120</text>
<text x="330.5" y="27.6">D5_P106</text>
<text x="349.7" y="27.6">D5_P113</text>
<text x="69.6" y="30.1">D2_P109</text>
<text x="126.8" y="30.1">D3_P109</text>
<text x="185.2" y="30.1">D4_P110</text>
<text x="243.6" y="30.1">D5_P110</text>
<text x="286" y="35.2">D4_P106</text>
<text x="286" y="31.4">D4_P120</text>
<text x="305.2" y="35.2">D4_P113</text>
<text x="69.6" y="37.8">D2_P116</text>
<text x="95.5" y="37.8">D3_P121</text>
<text x="126.8" y="37.8">D3_P123</text>
<text x="186.4" y="37.8">D4_P99</text>
<text x="244.8" y="37.8">D5_P99</text>
<text x="330.5" y="39">D6_P120</text>
<text x="38.4" y="45.4">D2_P121</text>
<text x="69.6" y="45.4">D2_P123</text>
<text x="95.5" y="45.4">D3_P111</text>
<text x="126.8" y="45.4">D3_P116</text>
<text x="185.2" y="45.4">D4_P116</text>
<text x="243.6" y="45.4">D5_P116</text>
<text x="286" y="46.7">D3_P120</text>
<text x="330.5" y="42.8">D6_P106</text>
<text x="349.7" y="42.8">D6_P113</text>
<text x="38.4" y="51.7">D2_P111</text>
<text x="69.6" y="53">D2_P117</text>
<text x="126.8" y="53">D3_P108</text>
<text x="185.2" y="53">D4_P117</text>
<text x="243.6" y="53">D5_P117</text>
<text x="286" y="50.5">D3_P106</text>
<text x="305.2" y="50.5">D3_P113</text>
<text x="330.5" y="54.3">D2_P120</text>
<text x="330.5" y="58.1">D2_P106</text>
<text x="349.7" y="58.1">D2_P113</text>
<text x="69.6" y="60.6">D2_P118</text>
<text x="128" y="60.6">D3_P94</text>
<text x="185.2" y="60.6">D4_P118</text>
<text x="244.8" y="60.6">D5_P94</text>
<text x="286" y="65.7">D6_P107</text>
<text x="305.2" y="65.7">D6_P114</text>
<text x="69.6" y="68.2">D2_P122</text>
<text x="126.8" y="68.2">D3_P100</text>
<text x="185.2" y="68.2">D4_P100</text>
<text x="243.6" y="68.2">D5_P122</text>
<text x="69.6" y="75.9">D2_P100</text>
<text x="126.8" y="75.9">D3_P122</text>
<text x="185.2" y="75.9">D4_P122</text>
<text x="243.6" y="75.9">D5_P100</text>
<text x="330.5" y="73.3">D5_P107</text>
<text x="349.7" y="73.3">D5_P114</text>
<text x="70.8" y="83.5">D2_P94</text>
<text x="126.8" y="83.5">D3_P118</text>
<text x="186.4" y="83.5">D4_P94</text>
<text x="243.6" y="83.5">D5_P118</text>
<text x="286" y="80.9">D3_P107</text>
<text x="305.2" y="80.9">D3_P114</text>
<text x="330.5" y="88.6">D4_P107</text>
<text x="349.7" y="88.6">D4_P114</text>
<text x="69.6" y="91.1">D2_P108</text>
<text x="126.8" y="91.1">D3_P117</text>
<text x="185.2" y="91.1">D4_P108</text>
<text x="243.6" y="91.1">D5_P108</text>
<text x="286" y="92.4">D1_P120</text>
<text x="69.6" y="98.7">D2_P110</text>
<text x="126.8" y="98.7">D3_P110</text>
<text x="185.2" y="98.7">D4_P109</text>
<text x="243.6" y="98.7">D5_P109</text>
<text x="286" y="96.2">D1_P106</text>
<text x="305.2" y="96.2">D1_P113</text>
<text x="70.8" y="106.3">D2_P99</text>
<text x="128" y="106.3">D3_P99</text>
<text x="185.2" y="106.3">D4_P124</text>
<text x="244.8" y="106.3">D5_P97</text>
<text x="330.5" y="103.8">D2_P107</text>
<text x="349.7" y="103.8">D2_P114</text>
<text x="70.8" y="114">D2_P97</text>
<text x="128" y="114">D3_P97</text>
<text x="186.4" y="114">D4_P97</text>
<text x="243.6" y="114">D5_P124</text>
<text x="286" y="111.4">D1_P107</text>
<text x="305.2" y="111.4">D1_P114</text>
<text x="26.4" y="119">+28BCR</text>
<text x="38.4" y="121.6">D2_P98</text>
<text x="95.5" y="121.6">D3_P98</text>
<text x="153.9" y="121.6">D4_P98</text>
<text x="212.3" y="121.6">D5_P98</text>
<text x="38.4" y="129.2">D2_P119</text>
<text x="95.5" y="129.2">D3_P119</text>
<text x="153.9" y="129.2">D4_P119</text>
<text x="212.3" y="129.2">D5_P119</text>
<text x="69.6" y="134.3">D2_P115</text>
<text x="126.8" y="134.3">D3_P115</text>
<text x="185.2" y="134.3">D4_P115</text>
<text x="243.6" y="134.3">D5_P115</text>
<text x="38.4" y="139.4">D2_P91</text>
<text x="70.2" y="139.4">D2_P92</text>
<text x="95.5" y="139.4">D3_P91</text>
<text x="127.3" y="139.4">D3_P92</text>
<text x="153.9" y="139.4">D4_P91</text>
<text x="185.7" y="139.4">D4_P92</text>
<text x="212.3" y="139.4">D5_P91</text>
<text x="244.1" y="139.4">D5_P92</text>
<text x="358.5" y="149.5">D6_P122</text>
<text x="376.2" y="149.5">D6_P91</text>
<text x="392.7" y="149.5">D6_P92</text>
<text x="279.7" y="154.6">D5_P123</text>
<text x="296.3" y="154.6">D5_P121</text>
<text x="310.1" y="154.6">D6_P123</text>
<text x="326.8" y="154.6">D6_P121</text>
<text x="339.3" y="154.6">D6_P119</text>
<text x="358.5" y="154.6">D6_P124</text>
<text x="475" y="393.9">Sheet: /decoder_connections/</text>
<text x="475" y="396.6">File: decoder_connections.sch</text>
<text x="475" y="406.8">KiCad E.D.A. kicad (5.1.12)-1</text>
<text x="475" y="404">Size: A2</text>
<text x="497" y="404">Date:</text>
<text x="560" y="404">Rev:</text>
<text x="560" y="406.8">Id: 3/5</text>
</g>
<g font-size="2.1" fill="#0000c2">
<text x="349.7" y="22.8">CKT 005</text>
<text x="53.7" y="24">CKT 001</text>
<text x="110.9" y="24">CKT 001</text>
<text x="168" y="24">CKT 001</text>
<text x="227.7" y="24">CKT 001</text>
<text x="367.5" y="27.6">ROW12 (1100)</text>
<text x="305.2" y="30.4">CKT 005</text>
<text x="331.3" y="30.4">D5</text>
<text x="367.5" y="35.2">ROW11 (1000)</text>
<text x="109.6" y="39.3">CKT 011</text>
<text x="286.8" y="38">D4</text>
<text x="349.7" y="38">CKT 005</text>
<text x="52.5" y="46.9">CKT 011</text>
<text x="305.2" y="45.6">CKT 005</text>
<text x="331.3" y="45.6">D6</text>
<text x="367.5" y="42.8">ROW10 (0111)</text>
<text x="286.8" y="53.3">D3</text>
<text x="349.7" y="53.3">CKT 005</text>
<text x="367.5" y="50.5">ROW9 (1011)</text>
<text x="367.5" y="58.1">ROW8 (1010)</text>
<text x="287.1" y="62.1">D6_P120</text>
<text x="305.2" y="60.9">CKT 004</text>
<text x="331.3" y="60.9">D2</text>
<text x="367.5" y="65.7">ROW7 (1001)</text>
<text x="286.8" y="68.5">D6</text>
<text x="331.5" y="69.8">D5_P120</text>
<text x="349.7" y="68.5">CKT 004</text>
<text x="287.1" y="77.4">D3_P120</text>
<text x="305.2" y="76.1">CKT 004</text>
<text x="331.3" y="76.1">D5</text>
<text x="367.5" y="73.3">ROW6 (0110)</text>
<text x="286.8" y="83.7">D3</text>
<text x="349.7" y="83.7">CKT 004</text>
<text x="367.5" y="80.9">ROW5 (0101)</text>
<text x="331.5" y="85">D4_P120</text>
<text x="367.5" y="88.6">ROW4 (0100)</text>
<text x="305.2" y="91.4">CKT 005</text>
<text x="331.3" y="91.4">D4</text>
<text x="286.8" y="99">D1</text>
<text x="331.5" y="100.2">D2_P120</text>
<text x="349.7" y="99">CKT 004</text>
<text x="367.5" y="96.2">ROW3 (0011)</text>
<text x="287.1" y="107.9">D1_P120</text>
<text x="305.2" y="106.6">CKT 004</text>
<text x="331.3" y="106.6">D2</text>
<text x="367.5" y="103.8">ROW2 (0010)</text>
<text x="367.5" y="111.4">ROW1 (0001)</text>
<text x="286.8" y="114.2">D1</text>
<text x="53.2" y="124.4">X</text>
<text x="64.6" y="124.4">Y</text>
<text x="110.3" y="124.4">X</text>
<text x="121.8" y="124.4">Y</text>
<text x="168.8" y="124.4">X</text>
<text x="180.2" y="124.4">Y</text>
<text x="227.2" y="124.4">X</text>
<text x="238.6" y="124.4">Y</text>
<text x="58.8" y="130.7">CKT 003</text>
<text x="116" y="130.7">CKT 003</text>
<text x="174.4" y="130.7">CKT 003</text>
<text x="232.8" y="130.7">CKT 003</text>
<text x="39.2" y="143.4">D2</text>
<text x="55" y="138.3">CKT 002</text>
<text x="96.3" y="143.4">D3</text>
<text x="110.9" y="138.3">CKT 002</text>
<text x="154.8" y="143.4">D4</text>
<text x="170.6" y="138.3">CKT 002</text>
<text x="213.2" y="143.4">D5</text>
<text x="229" y="138.3">CKT 002</text>
<text x="279.4" y="138.3">ROW SELECTION DRIVER VOLTAGE SOURCE</text>
<text x="318.8" y="144.7">CKT 011</text>
<text x="346.7" y="144.7">CKT 003</text>
<text x="360.7" y="144.7">CKT 001</text>
<text x="383.5" y="144.7">CKT 002</text>
<text x="285.8" y="151">CKT 011</text>
<text x="280.7" y="157.4">D5</text>
<text x="311.1" y="157.4">D6</text>
</g>
<g font-size="2.1" fill="#848400">
<text x="24.9" y="150.8">RYWD16</text>
<text x="82.1" y="150.8">RYWD14</text>
<text x="140.5" y="150.8">RYWD13</text>
<text x="198.9" y="150.8">RYWD12</text>
</g>
<g font-size="1.8" fill="#840000">
<text x="35" y="11.8">1</text>
<text x="85" y="11.8">2</text>
<text x="135" y="11.8">3</text>
<text x="185" y="11.8">4</text>
<text x="235" y="11.8">5</text>
<text x="285" y="11.8">6</text>
<text x="335" y="11.8">7</text>
<text x="385" y="11.8">8</text>
<text x="435" y="11.8">9</text>
<text x="485" y="11.8">10</text>
<text x="535" y="11.8">11</text>
<text x="10.4" y="35.8">A</text>
<text x="582.4" y="35.8">A</text>
<text x="10.4" y="85.8">B</text>
<text x="582.4" y="85.8">B</text>
<text x="10.4" y="135.8">C</text>
<text x="582.4" y="135.8">C</text>
<text x="10.4" y="185.8">D</text>
<text x="582.4" y="185.8">D</text>
<text x="10.4" y="235.8">E</text>
<text x="582.4" y="235.8">E</text>
<text x="10.5" y="285.8">F</text>
<text x="582.5" y="285.8">F</text>
<text x="10.3" y="335.8">G</text>
<text x="582.3" y="335.8">G</text>
<text x="10.4" y="385.8">H</text>
<text x="582.4" y="385.8">H</text>
<text x="35" y="409.8">1</text>
<text x="85" y="409.8">2</text>
<text x="135" y="409.8">3</text>
<text x="185" y="409.8">4</text>
<text x="235" y="409.8">5</text>
<text x="285" y="409.8">6</text>
<text x="335" y="409.8">7</text>
<text x="385" y="409.8">8</text>
<text x="435" y="409.8">9</text>
<text x="485" y="409.8">10</text>
<text x="535" y="409.8">11</text>
</g>
</svg>
